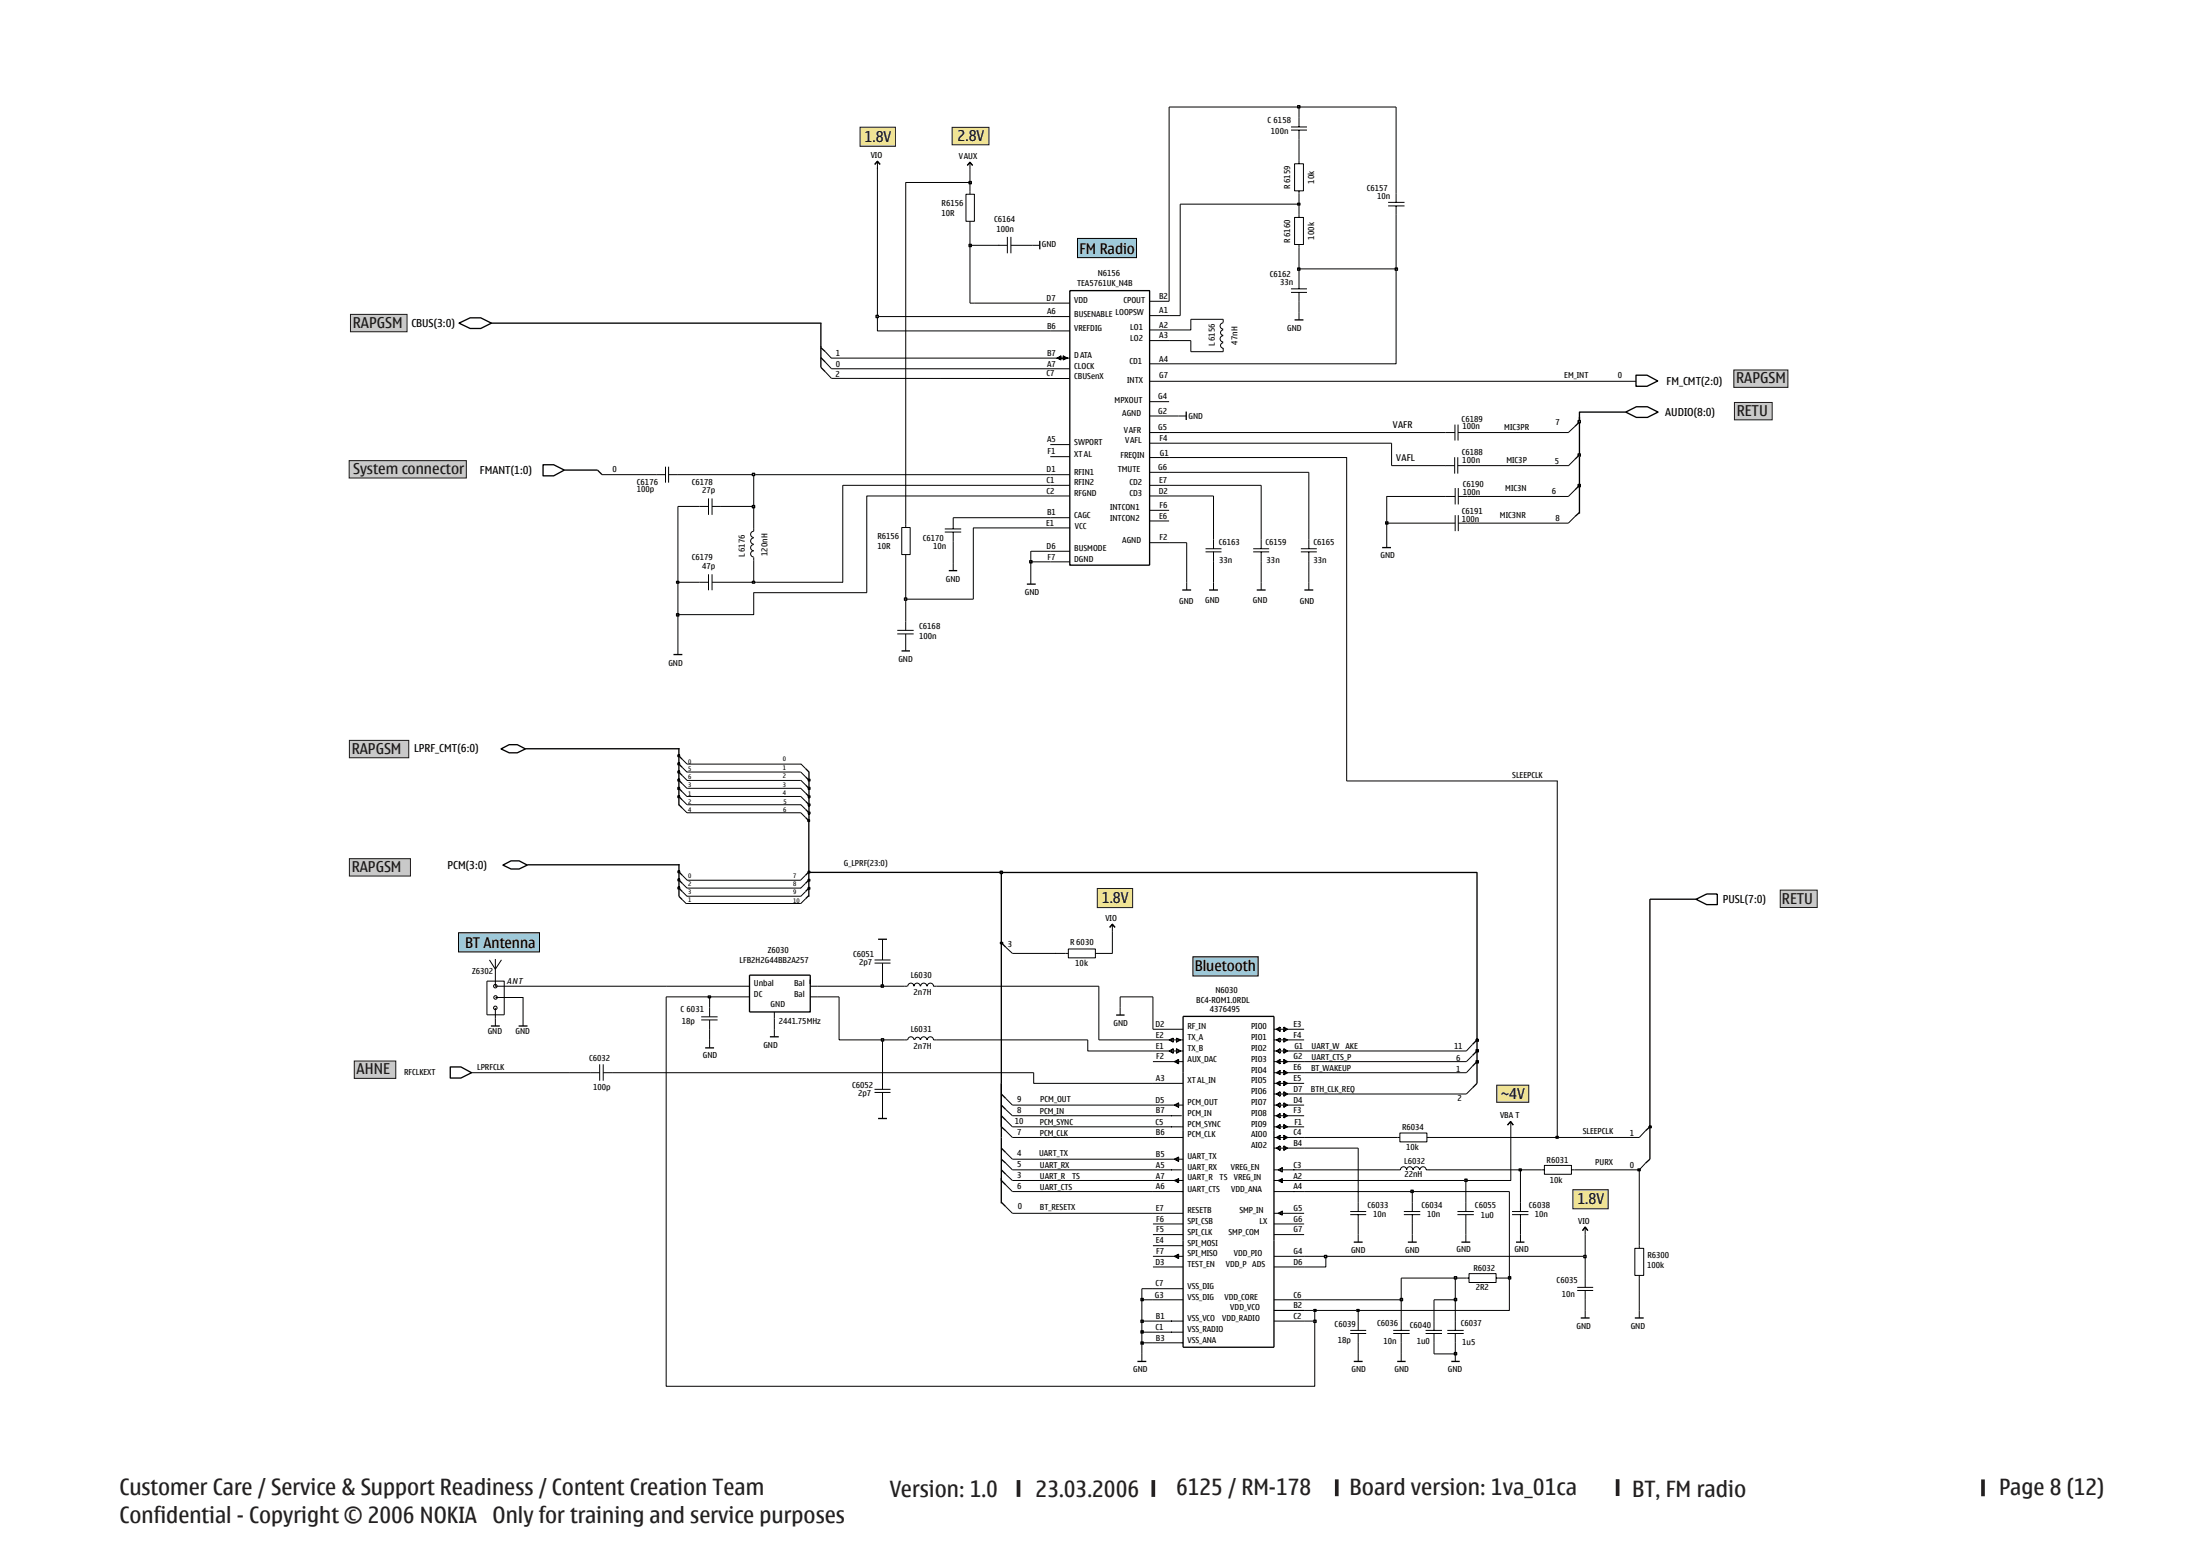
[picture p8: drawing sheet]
<svg xmlns="http://www.w3.org/2000/svg" width="420mm" height="297mm" viewBox="0 0 420 297" stroke-linecap="round" stroke-linejoin="round" font-family="sans-serif">
<path d="M194.5 282.5v3.3M220.3 282.5v3.3M255.3 282.4v3.2M308.9 282.4v3.2M378.7 282.4v3.2" fill="none" stroke="#231f20" stroke-width=".71" stroke-linecap="butt"/>
<g fill="none" stroke="#000" stroke-width=".19">
<path d="M168.5 179.3v3.9M211.9 177l.5-.6 .5 .6M212.4 176.4v1.5M127.2 190.3v74.3h123.9v-12.4M133.9 194.7h3.1M133.9 194.1h3.1M135.5 192.3v1.8M135.5 194.7v1.8M135.5 198.5v1.5M141.7 188.3h1.4M141.7 190.3h1.4M147.9 193.2v1.3"/>
<path d="M147.9 196.5v1.4M154.7 188.3h1.5M154.7 190.3h1.5M167 183.3h3.1M167 183.9h3.1M172.7 188.3h.6M172.7 198.5h.6M173.4 188.3a.59 .59 0 0 1 .6-.6 .59 .59 0 0 1 .6 .6 .59 .59 0 0 1 .5-.6 .59 .59 0 0 1 .6 .6M173.4 198.5a.59 .59 0 0 1 .6-.6 .59 .59 0 0 1 .6 .6M174.7 198.5a.51 .51 0 0 1 .5-.5 .51 .51 0 0 1 .5 .5M175.8 188.3a.59 .59 0 0 1 .6-.6 .59 .59 0 0 1 .6 .6M175.8 198.5a.59 .59 0 0 1 .6-.6 .59 .59 0 0 1 .6 .6"/>
<path d="M177.1 188.3a.59 .59 0 0 1 .6-.6 .59 .59 0 0 1 .6 .6h.6M177.1 198.5a.59 .59 0 0 1 .6-.6 .59 .59 0 0 1 .6 .6h.6M192.1 180.8l1.3 1.2M203.5 182h.5M204 181.2h5.2v1.7h-5.2zM209.2 182h3.2M213.9 192.3v1.5M220.2 198.5h5.7M220.2 196.5h5.7M224.1 198.2l-.4 .3 .4 .4M224.1 198.2l-.9 .3 .9 .4M224.1 198.2v.7"/>
<path d="M224.7 198.2l.4 .3-.4 .4M224.7 198.2l.8 .3-.8 .4zM243.3 198.5h5.8M243.3 196.5h5.8M244.5 196.1l-.4 .4 .4 .4M244.5 196.1l-.8 .4 .8 .4M244.5 196.1v.8M244.5 198.2v.7M244.5 198.2l-.4 .3 .4 .4M244.5 198.2l-.8 .3 .8 .4M245.2 196.1l.3 .4-.3 .4M245.2 198.2l.3 .3-.3 .4"/>
<path d="M245.2 198.2l.7 .3-.7 .4zM245.2 196.1l.7 .4-.7 .4M245.2 196.1v.8M281.2 199.4l-1.2 1.2M112.8 204.8h1.7M114.5 203.2v3.1M115.2 203.2v3.1M115.2 204.8h1.7M167 208h3.1M167 208.5h3.1M192.1 209.7l1.3 1.3M192.1 211.8l1.3 1.2"/>
<path d="M192.1 213.8l1.3 1.3M192.1 215.9l1.3 1.2M220.2 206.8h5.7M220.2 200.6h5.7M220.2 202.7h5.7M220.2 213h5.5M220.2 217.1h5.7M220.2 215.1h5.7M220.2 211h5.7M224.1 200.2v.9M224.1 200.2l-.4 .4 .4 .5M224.1 200.2l-.9 .4 .9 .5"/>
<path d="M224.7 200.2l.4 .4-.4 .5M224.7 200.2l.8 .4-.8 .5M224.7 200.2v.9M225.1 202.2l-.4 .5 .4 .4M225.1 202.2l-.8 .5 .8 .4M225.1 202.2v.9M225.1 210.5v.9M225.1 210.5l-.4 .5 .4 .4M225.1 210.5l-.8 .5 .8 .4M243.3 204.8h5.8M243.3 206.8h5.8M243.3 200.6h5.8"/>
<path d="M243.3 202.7h5.8M243.3 213h5.8M243.3 217.1h5.8M243.3 219.2h5.8M243.3 215.1h5.8M243.3 211h5.8M243.3 208.8h5.8M243.7 204.8l.8-.4v.7zM243.7 215.1l.8-.4v.7zM244.5 200.2v.9M244.5 202.2v.9M244.5 206.4v.8"/>
<path d="M244.5 208.4v.9M244.5 210.5v.9M244.5 212.6v.8M244.5 216.7v.9M244.5 218.8v.8M244.5 200.2l-.4 .4 .4 .5M244.5 200.2l-.8 .4 .8 .5M244.5 202.2l-.4 .5 .4 .4M244.5 202.2l-.8 .5 .8 .4M244.5 204.4l-.4 .4 .4 .3M244.5 206.4l-.4 .4 .4 .4M244.5 206.4l-.8 .4 .8 .4"/>
<path d="M244.5 208.4l-.4 .4 .4 .5M244.5 208.4l-.8 .4 .8 .5M244.5 210.5l-.4 .5 .4 .4M244.5 210.5l-.8 .5 .8 .4M244.5 212.6l-.4 .4 .4 .4M244.5 212.6l-.8 .4 .8 .4M244.5 214.7l-.4 .4 .4 .3M244.5 216.7l-.4 .4 .4 .5M244.5 216.7l-.8 .4 .8 .5M244.5 218.8l-.4 .4 .4 .4M244.5 218.8l-.8 .4 .8 .4M245.2 200.2l.3 .4-.3 .5"/>
<path d="M245.2 202.2l.3 .5-.3 .4M245.2 204.4l.3 .4-.3 .4M245.2 206.4l.3 .4-.3 .4M245.2 208.4l.3 .4-.3 .5M245.2 210.5l.3 .5-.3 .4M245.2 212.6l.3 .4-.3 .4M245.2 214.7l.3 .4-.3 .3M245.2 216.7l.3 .4-.3 .5M245.2 218.8l.3 .4-.3 .4M245.2 200.2v.9M245.2 202.2v.9M245.2 204.4v.8"/>
<path d="M245.2 206.4v.8M245.2 208.4v.9M245.2 210.5v.9M245.2 212.6v.8M245.2 214.7v.7M245.2 216.7v.9M245.2 218.8v.8M245.2 200.2l.7 .4-.7 .5M245.2 202.2l.7 .5-.7 .4M245.2 204.4l.7 .4-.7 .4M245.2 206.4l.7 .4-.7 .4M245.2 208.4l.7 .4-.7 .5"/>
<path d="M245.2 210.5l.7 .5-.7 .4M245.2 212.6l.7 .4-.7 .4M245.2 214.7l.7 .4-.7 .3M245.2 216.7l.7 .4-.7 .5M245.2 218.8l.7 .4-.7 .4M266.8 217.1h.5M267.3 216.3h5.2v1.7h-5.2zM272.5 217.1h.5M281.2 203.5l-1.2 1.3M281.2 201.5l-1.2 1.2M281.2 207.7l-1.2 1.1M287.9 214.8l.6-.7 .5 .7"/>
<path d="M314.3 215.9l-1.2 1.2M192.1 220l1.3 1.3M192.1 222.1l1.3 1.2M192.1 224.2l1.3 1.2M192.1 226.2l1.3 1.3M192.1 230.3l1.3 1.3M220.2 225.4h5.7M220.2 227.5h5.7M220.2 223.3h5.5M220.2 233.7h5.7M220.2 231.6h5.7M220.2 239.8h5.7"/>
<path d="M220.2 235.7h5.7M220.2 221.3h5.7M220.2 237.8h5.7M225.1 220.9v.8M225.1 225v.8M225.1 239.4v.9M225.1 220.9l-.4 .4 .4 .4M225.1 220.9l-.8 .4 .8 .4M225.1 225l-.4 .4 .4 .4M225.1 225l-.8 .4 .8 .4M225.1 239.4l-.4 .4 .4 .5M225.1 239.4l-.8 .4 .8 .5"/>
<path d="M243.3 225.4h5.9M243.3 227.5h5.8M243.3 223.3h5.8M243.3 233.7h5.8M243.3 231.6h5.8M243.3 239.8h5.8M243.3 235.7h5.8M244.1 231.6l.8-.4v.8zM244.9 222.9l-.4 .4 .4 .4M244.9 222.9l-.8 .4 .8 .4M244.9 222.9v.8M244.9 225v.8"/>
<path d="M244.9 225l-.4 .4 .4 .4M244.9 225l-.8 .4 .8 .4M244.9 231.2l-.4 .4 .4 .4M257.9 231.3h3M257.9 231.9h3M259.4 229.5v1.8M259.4 231.9v1.8M259.4 235.7v1.4M268.1 231.3h3.1M268.1 231.9h3.1M269.7 229.5v1.8M269.7 231.9v1.8"/>
<path d="M269.7 235.7v1.4M288.8 231.3h3.1M288.8 231.9h3.1M290.4 229.5v1.8M290.4 231.9v1.8M290.4 235.7v1.4M294.4 223.3h.6M295 222.5h5.1v1.7h-5.1zM300.1 223.3h.6M302.7 234.2v1.5M302.7 234.2l-.5 .7M302.7 234.2l.5 .7"/>
<path d="M312.2 238.3h1.7v5.2h-1.7zM313.1 237.8v.5M314.3 222.1l-1.2 1.2M218.1 256.3v3.6M220.2 252.2h5.7M220.2 248.1h5.7M220.2 256.3h5.7M220.2 254.3h5.7M220.2 246h5.7M220.2 241.9h5.7M243.3 252.2h5.8M243.3 248.1h5.8"/>
<path d="M243.3 241.9h5.8M243.3 250.2h5.8M257.9 254h3M257.9 254.6h3M259.4 252.2v1.8M259.4 254.6v5.3M266.1 254h3.1M266.1 254.6h3.1M267.6 252.2v1.8M267.6 254.6v5.3M272.3 254h3.1M272.3 254.6h3.1"/>
<path d="M273.9 254.6v3.9h4v1.4M273.9 252.2v1.8M276.4 254h3.1M276.4 254.6h3.1M277.9 252.2v1.8M277.9 254.6v1.7M280 244h.6M280.6 243.1h5.1v1.7h-5.1zM285.7 244h.5M301.2 246.4h3.1M301.2 245.8h3.1M302.7 244v1.8"/>
<path d="M302.7 246.4v1.7M302.7 250.2v1.4M313.1 243.5v.5M313.1 250.2v1.4"/>
</g>
<g fill="none" stroke="#000" stroke-width=".25">
<path d="M167.7 179.3h1.7M191.2 180l.9 .8M211.9 177l.5-.6 .5 .6M323.9 171.7l2-1h2.1v2h-2.1zM143.1 186.2h11.6v7h-11.6zM147 197.9h1.7M154.7 187v.8M213.2 193.8h1.6M225.9 194h17.4v63.2h-17.4zM282.1 198.5l-.9 .9M86 203.7h2l2.1 1.1-2.1 1h-2zM134.7 200h1.7"/>
<path d="M167.7 213.5h1.7M191.2 217.1v8.3l.9 .8M191.2 206.8v8.3l.9 .8M191.2 219.2l.9 .8M191.2 213l.9 .8M191.2 211l.9 .8M191.2 208.8l.9 .9M282.1 202.7l-.9 .8M282.1 200.6l-.9 .9M282.1 206.8l-.9 .9M287.9 214.8l.6-.7 .5 .7M315.1 215.1l-.8 .8"/>
<path d="M191.2 224.9v4.8M191.2 221.3l.9 .8M191.2 223.3l.9 .9M191.2 229.5l.9 .8M258.5 237.1h1.7M268.9 237.1h1.7M289.5 237.1h1.6M302.2 234.9l.5-.7 .5 .7M315.1 221.3l-.8 .8M217.2 259.9h1.7M258.5 259.9h1.7M266.8 259.9h1.6"/>
<path d="M277.2 259.9h1.6M301.9 251.6h1.7M312.2 251.6h1.7"/>
</g>
<path d="M277.8 258.2h.4v.4h-.4z" fill="#c2c2c2"/>
<path d="M277.8 258.2h.4v.4h-.4z" fill="none" stroke="#000" stroke-width=".25"/>
<path d="M277.9 256.3v2.2" fill="none" stroke="#000" stroke-width=".19"/>
<path d="M217.9 256.2h.4v.4h-.4z" fill="#c2c2c2"/>
<path d="M217.9 256.2h.4v.4h-.4z" fill="none" stroke="#000" stroke-width=".25"/>
<path d="M218.1 254.3v2h2.1" fill="none" stroke="#000" stroke-width=".19"/>
<path d="M217.9 254.1h.4v.4h-.4z" fill="#c2c2c2"/>
<path d="M217.9 254.1h.4v.4h-.4z" fill="none" stroke="#000" stroke-width=".25"/>
<path d="M218.1 252.2v2.1h2.1" fill="none" stroke="#000" stroke-width=".19"/>
<path d="M217.9 252h.4v.4h-.4z" fill="#c2c2c2"/>
<path d="M217.9 252h.4v.4h-.4z" fill="none" stroke="#000" stroke-width=".25"/>
<path d="M218.1 248.1v4.1h2.1M249.1 252.2h2" fill="none" stroke="#000" stroke-width=".19"/>
<path d="M250.9 252h.4v.4h-.4z" fill="#c2c2c2"/>
<path d="M250.9 252h.4v.4h-.4z" fill="none" stroke="#000" stroke-width=".25"/>
<path d="M249.1 250.2h2v2M259.4 250.2v2M267.6 248.1v4.1M273.9 248.1v4.1M277.9 248.1v4.1" fill="none" stroke="#000" stroke-width=".19"/>
<path d="M250.9 250h.4v.3h-.4z" fill="#c2c2c2"/>
<path d="M250.9 250h.4v.3h-.4z" fill="none" stroke="#000" stroke-width=".25"/>
<path d="M251.1 250.2h8.3" fill="none" stroke="#000" stroke-width=".19"/>
<path d="M259.1 250h.5v.3h-.5z" fill="#c2c2c2"/>
<path d="M259.1 250h.5v.3h-.5z" fill="none" stroke="#000" stroke-width=".25"/>
<path d="M288.3 244v6.2h-28.9M302.7 248.1v2.1M313.1 244v6.2" fill="none" stroke="#000" stroke-width=".19"/>
<path d="M217.9 247.9h.4v.4h-.4z" fill="#c2c2c2"/>
<path d="M217.9 247.9h.4v.4h-.4z" fill="none" stroke="#000" stroke-width=".25"/>
<path d="M218.1 246v2.1h2.1M249.1 248.1h18.5" fill="none" stroke="#000" stroke-width=".19"/>
<path d="M267.4 247.9h.5v.4h-.5z" fill="#c2c2c2"/>
<path d="M267.4 247.9h.5v.4h-.5z" fill="none" stroke="#000" stroke-width=".25"/>
<path d="M267.6 244v4.1M273.9 248.1h4" fill="none" stroke="#000" stroke-width=".19"/>
<path d="M277.8 247.9h.4v.4h-.4z" fill="#c2c2c2"/>
<path d="M277.8 247.9h.4v.4h-.4z" fill="none" stroke="#000" stroke-width=".25"/>
<path d="M218.1 246h2.1M267.6 244h10.3v4.1" fill="none" stroke="#000" stroke-width=".19"/>
<path d="M277.8 243.7h.4v.5h-.4z" fill="#c2c2c2"/>
<path d="M277.8 243.7h.4v.5h-.4z" fill="none" stroke="#000" stroke-width=".25"/>
<path d="M277.9 244h2.1M286.2 244h2.1" fill="none" stroke="#000" stroke-width=".19"/>
<path d="M288.1 243.7h.4v.5h-.4z" fill="#c2c2c2"/>
<path d="M288.1 243.7h.4v.5h-.4z" fill="none" stroke="#000" stroke-width=".25"/>
<path d="M249.1 239.8h4.1v2.1h-4.1M288.3 227.5v16.5M302.7 239.8v4.2" fill="none" stroke="#000" stroke-width=".19"/>
<path d="M253 239.7h.4v.4h-.4z" fill="#c2c2c2"/>
<path d="M253 239.7h.4v.4h-.4z" fill="none" stroke="#000" stroke-width=".25"/>
<path d="M253.2 239.8h49.5" fill="none" stroke="#000" stroke-width=".19"/>
<path d="M302.5 239.7h.4v.4h-.4z" fill="#c2c2c2"/>
<path d="M302.5 239.7h.4v.4h-.4z" fill="none" stroke="#000" stroke-width=".25"/>
<path d="M259.4 219.2v10.3M193.4 231.6h26.8M193.4 227.5h26.8M249.1 227.5h20.6v2M259.4 233.7v2M269.7 233.7v2M290.4 223.3v6.2M290.4 233.7v2M302.7 235.7v4.1M313.1 223.3v14.5" fill="none" stroke="#000" stroke-width=".19"/>
<path d="M269.5 227.2h.4v.4h-.4z" fill="#c2c2c2"/>
<path d="M269.5 227.2h.4v.4h-.4z" fill="none" stroke="#000" stroke-width=".25"/>
<path d="M288.5 214.2v11.2h-39.4M193.4 223.3h26.8M193.4 225.4h26.8M249.1 223.3h17.7M269.7 227.5h18.6" fill="none" stroke="#000" stroke-width=".19"/>
<path d="M290.1 223.2h.4v.3h-.4z" fill="#c2c2c2"/>
<path d="M290.1 223.2h.4v.3h-.4z" fill="none" stroke="#000" stroke-width=".25"/>
<path d="M272.9 223.3h21.5M300.7 223.3h12.4" fill="none" stroke="#000" stroke-width=".19"/>
<path d="M312.8 223.2h.4v.3h-.4z" fill="#c2c2c2"/>
<path d="M191.2 206.8v10.3M315.1 215.1v6.2M312.8 223.2h.4v.3h-.4z" fill="none" stroke="#000" stroke-width=".25"/>
<path d="M193.4 215.1h26.8M193.4 217.1h26.8M249.1 219.2h10.3M249.1 217.1h17.7M272.9 217.1h40.2M193.4 221.3h26.8" fill="none" stroke="#000" stroke-width=".19"/>
<path d="M314.9 214.9h.5v.4h-.5z" fill="#c2c2c2"/>
<path d="M191.2 180v26.8M315.1 171.6v43.6M282.1 202.7v4.1M314.9 215h.5v.3h-.5z" fill="none" stroke="#000" stroke-width=".25"/>
<path d="M90.1 204.8h22.7M116.9 204.8h80.5v2h22.8M193.4 213h26.8M193.4 211h26.8M249.1 208.8h30.9M249.1 204.8h30.9M249.1 202.7h30.9" fill="none" stroke="#000" stroke-width=".19"/>
<path d="M281.9 202.5h.4v.4h-.4z" fill="#c2c2c2"/>
<path d="M281.9 202.5h.4v.4h-.4zM282.1 200.6v2.1" fill="none" stroke="#000" stroke-width=".25"/>
<path d="M207.7 198.5v2.1h12.5M249.1 200.6h30.9" fill="none" stroke="#000" stroke-width=".19"/>
<path d="M281.9 200.4h.4v.4h-.4z" fill="#c2c2c2"/>
<path d="M282.1 198.5v2.1M281.9 200.4h.4v.4h-.4z" fill="none" stroke="#000" stroke-width=".25"/>
<path d="M135.5 196.5v2M160.2 190.3v8.2h8.3" fill="none" stroke="#000" stroke-width=".19"/>
<path d="M168.3 198.3h.5v.4h-.5z" fill="#c2c2c2"/>
<path d="M168.3 198.3h.5v.4h-.5z" fill="none" stroke="#000" stroke-width=".25"/>
<path d="M168.5 198.5h4.2M178.9 198.5h28.8M209.9 188.3v10.2h10.3" fill="none" stroke="#000" stroke-width=".19"/>
<path d="M281.9 198.3h.4v.5h-.4z" fill="#c2c2c2"/>
<path d="M282.1 166.5v32.1M281.9 198.4h.4v.4h-.4z" fill="none" stroke="#000" stroke-width=".25"/>
<path d="M127.2 190.3h8.3v2M147.9 194.5v2M213.9 190.3v2M220.2 190.3v6.2" fill="none" stroke="#000" stroke-width=".19"/>
<path d="M135.3 190.1h.4v.4h-.4z" fill="#c2c2c2"/>
<path d="M135.3 190.1h.4v.4h-.4z" fill="none" stroke="#000" stroke-width=".25"/>
<path d="M94.6 188.3h47.1M135.5 190.3h6.2M156.2 190.3h4M168.5 183.9v4.4h-12.3M168.5 198.8v9.2M213.9 190.3h6.3M168.5 208.5v5.1" fill="none" stroke="#000" stroke-width=".19"/>
<path d="M168.3 188h.4v.4h-.4z" fill="#c2c2c2"/>
<path d="M168.3 188h.4v.4h-.4z" fill="none" stroke="#000" stroke-width=".25"/>
<path d="M168.5 188.3h4.2M178.9 188.3h31M193.4 182h10.1" fill="none" stroke="#000" stroke-width=".19"/>
<path d="M191.1 179.8h.4v.3h-.4z" fill="#c2c2c2"/>
<path d="M154.5 166.5h36.5M191.1 179.9h.4v.2h-.4zM191.2 166.2v13.8" fill="none" stroke="#000" stroke-width=".25"/>
<path d="M212.4 177.9v4.1" fill="none" stroke="#000" stroke-width=".19"/>
<path d="M191 166.3h.4v.4h-.4z" fill="#c2c2c2"/>
<path d="M191 166.3h.4v.4h-.4zM191.2 166.6h90.9M315.1 171.7h8.8M279.1 237.1h1.7" fill="none" stroke="#000" stroke-width=".25"/>
<path d="M266.8 223.3h.7a.59 .59 0 0 1 .6-.6 .59 .59 0 0 1 .5 .6 .59 .59 0 0 1 .6-.6 .59 .59 0 0 1 .6 .6M269.9 223.3a.59 .59 0 0 1 .6-.6 .59 .59 0 0 1 .6 .6M271.2 223.3a.59 .59 0 0 1 .6-.6 .59 .59 0 0 1 .6 .6h.6M278.3 231.9h3.2M278.3 231.3h3.2M280 225.3v6M280 231.9v5.2M243.3 250.2h5.8" fill="none" stroke="#000" stroke-width=".19"/>
<path d="M279.8 225.1h.4v.4h-.4z" fill="#c2c2c2"/>
<g fill="none" stroke="#000" stroke-width=".25">
<path d="M204.3 55.5h15.3v52.4h-15.3zM226.5 78.6v1.6M247.2 61.1h1.7M312.4 71.6h2.2l2 1.1-2 1h-2.2zM181.2 108.9h1.6M196.1 111.5h1.7M225.8 112.6h1.7M230.9 112.6h1.7M240 112.6h1.7M249.1 112.6h1.7M172.2 124.3h1.6M93.8 195.9h1.6"/>
<path d="M99 195.9h1.7M279.8 225.1h.4v.4h-.4z"/>
</g>
<g fill="none" stroke="#000" stroke-width=".19">
<path d="M167.6 32v31.2h36.7M223.3 20.4v37.1h-3.7M225.4 39v21.3h-5.8M246.6 24.2h3M246.6 24.8h3M247.2 31.3h1.7v5.1h-1.7zM248.1 22.5v1.7M248.1 24.8v1.8M248.1 30.7v.6M248.1 36.4v.5M265.1 38.6h3.1M265.1 39.3h3.1"/>
<path d="M266.6 36.9v1.7M266.6 39.3v1.7M186.1 57.9h18.2M246.6 55.1h3M246.6 55.8h3M247.2 41.5h1.7v5.2h-1.7zM248.1 41v.5M248.1 46.7v.6M248.1 51.3v3.8M248.1 55.8v5.3M266.6 51.3v18.2h-47M158.7 68.4h45.6"/>
<path d="M158.8 70.4h45.5M158.8 72.2l45.5 .1M167.6 60.4h36.7M202.6 67.9v.8l-.7-.3 .7-.5-.3 .5 .3 .3M203 67.9l.5 .5-.5 .3 .9-.3-.9-.5v.8M219.6 65h7.8v2.1h6.2v-.6a.51 .51 0 0 1-.5-.5 .51 .51 0 0 1 .5-.6M219.6 79.4h6.9M219.6 76.7h3.7M219.6 72.8h92.8M233.6 61.6a.59 .59 0 0 0-.6 .6 .59 .59 0 0 0 .6 .6M233.6 63a.51 .51 0 0 0-.5 .5 .51 .51 0 0 0 .5 .5M233.6 64.1a.59 .59 0 0 0-.6 .6 .59 .59 0 0 0 .6 .6"/>
<path d="M233.6 61.5v-.5h-6.2v2h-7.8M161 92.6v18.6M161 92.6h43.3M200.6 87.2h3.7M200.6 84.9h3.7M204.3 90.6h-60.1M204.3 94.7h-38.8v18.4M204.3 98.8h-22.3v2.2M219.6 99.5h3.7M219.6 84.6h46.2v4.3h10.3M219.6 82.6h56.5M219.6 90.2h30.4v14.6"/>
<path d="M219.6 97.4h3.7M219.6 94.7h12.2v10.1M219.6 92.6h21.3v12.2M219.6 87.3h37.6M264.8 94.7v9.8M143.9 113.1h21.7M180.4 101h3.2M180.4 101.6h3.2M182 101.6v7.3M185.8 100.8h18.6M185.9 100.8v13.6h-13M196.8 107.3h7.5"/>
<path d="M196.9 105.2h7.4M219.6 103.6h7v9M230.2 104.8h3.1M230.2 105.3h3.1M231.8 105.3v7.3M239.3 104.8h3.1M239.3 105.3h3.1M240.9 105.3v7.3M248.4 104.8h3.1M248.4 105.3h3.1M250 105.3v7.3M93 187.3h3.3v6.4h-3.3z"/>
<path d="M94.6 183.1v5.2M94.6 192.4v3.5M94.6 190.4h5.3M95.8 183.2l-1.2 1.8-1.1-1.8M99.9 190.4v5.5"/>
<circle cx="94.6" cy="192.4" r=".34"/>
<circle cx="94.6" cy="188.3" r=".34"/>
</g>
<path d="M247.8 51.2h.5v.4h-.5z" fill="#c2c2c2"/>
<path d="M247.8 51.2h.5v.4h-.5z" fill="none" stroke="#000" stroke-width=".25"/>
<path d="M248.1 47.3v4h18.5" fill="none" stroke="#000" stroke-width=".19"/>
<path d="M266.5 51.2h.4v.4h-.4z" fill="#c2c2c2"/>
<path d="M266.5 51.2h.4v.4h-.4z" fill="none" stroke="#000" stroke-width=".25"/>
<path d="M225.4 39h22.7v2M266.6 41v10.3" fill="none" stroke="#000" stroke-width=".19"/>
<path d="M247.8 38.8h.5v.3h-.5z" fill="#c2c2c2"/>
<path d="M247.8 38.8h.5v.3h-.5z" fill="none" stroke="#000" stroke-width=".25"/>
<path d="M223.3 20.4h24.8v2.1M248.1 26.6v4.1M248.1 36.9v2.1M266.6 20.4v16.5" fill="none" stroke="#000" stroke-width=".19"/>
<path d="M247.8 20.2h.5v.4h-.5z" fill="#c2c2c2"/>
<path d="M167.1 31.4l.5-.6 .5 .6M184.7 31.6l.5-.6 .6 .6M247.8 20.2h.5v.4h-.5zM87.7 61.7l2.1-1h2l2 1-2 1h-2zM93.7 61.7h63.2M156.7 66.3l.9 .8M156.8 68.3l.8 .8M156.8 61.7v8.4l.8 .9" fill="none" stroke="#000" stroke-width=".25"/>
<g fill="none" stroke="#000" stroke-width=".19">
<path d="M167.1 31.4l.5-.6 .5 .6M167.6 30.8v1.4M173 34.8v65.4M184.5 37.1h1.6v5.1h-1.6zM184.7 31.6l.5-.6 .6 .6M185.2 31v1.4M185.2 36.6v.5M248.1 20.4h18.5M185.2 42.2v.6M185.2 46.9v11h.9M157.6 67.1l1.2 1.3M157.6 69.1l1.2 1.3"/>
<path d="M157.6 71l1.2 1.2"/>
</g>
<g fill="#c2c2c2">
<path d="M185.1 46.6h.4v.5h-.4z"/>
<path d="M167.3 60.2h.4v.4h-.4z"/>
</g>
<path d="M185.1 46.6h.4v.5h-.4z" fill="none" stroke="#000" stroke-width=".25"/>
<path d="M185.1 34.7h.4v.4h-.4z" fill="#c2c2c2"/>
<path d="M185.1 34.7h.4v.4h-.4zM198.6 46v1.6M167.3 60.2h.4v.4h-.4zM103.7 88.7h2l2.1 1-2.1 1.1h-2zM114.1 89.7l.9 .9M128.6 125h1.7" fill="none" stroke="#000" stroke-width=".25"/>
<g fill="none" stroke="#000" stroke-width=".19">
<path d="M173 34.8h12.3M185.2 32.4v4.2M185.2 42.8v4.1M185.3 46.8h7.1M192.4 45.2v3.2M193.1 45.2v3.2M193.1 46.8h5.5M125.3 90.6h1.8M127.1 89.1v3M127.7 89.1v3M127.7 90.6h1.8M133.6 96.7h1.7"/>
<path d="M135.3 95.2v3.1M136 95.2v3.1M136 96.7h1.7M129.5 117.3v7.7M133.6 111.2h1.7M135.3 109.6v3.1M136 109.6v3.1M136 111.2h8.5M143.9 100.8v.6a.59 .59 0 0 0-.5 .6 .59 .59 0 0 0 .5 .6M143.9 102.7a.59 .59 0 0 0-.5 .6 .59 .59 0 0 0 .5 .6M143.9 104a.59 .59 0 0 0-.5 .5 .59 .59 0 0 0 .5 .6 .59 .59 0 0 0-.5 .6 .59 .59 0 0 0 .5 .6M143.9 106.4v.6"/>
<path d="M173 118.6v1.7M196.9 105.2v6.3M171.4 120.3h3.1M171.4 121h3.1M173 121v3.3"/>
</g>
<path d="M129.2 117.2h.4v.4h-.4z" fill="#c2c2c2"/>
<path d="M129.2 117.2h.4v.4h-.4z" fill="none" stroke="#000" stroke-width=".25"/>
<path d="M129.5 111.2v6.1h14.4v-4.2" fill="none" stroke="#000" stroke-width=".19"/>
<path d="M129.2 111h.4v.3h-.4z" fill="#c2c2c2"/>
<path d="M129.2 111h.4v.3h-.4z" fill="none" stroke="#000" stroke-width=".25"/>
<g fill="none" stroke="#000" stroke-width=".19">
<path d="M129.5 96.7v14.5h4.1M144.5 111.2h16.5M131.2 149h21.7M131.2 147.4h21.7M131.2 155.2h21.8M131.2 152h21.8M131.2 145.9h21.8M131.2 153.6h21.8M131.2 150.5h21.8M131 172.5h21.9M131.2 168h21.7M131.2 171.1h21.8"/>
<path d="M131.2 169.5h21.8"/>
</g>
<path d="M143.7 111h.4v.3h-.4z" fill="#c2c2c2"/>
<path d="M143.7 111h.4v.3h-.4z" fill="none" stroke="#000" stroke-width=".25"/>
<path d="M129.5 96.7h4.1M137.7 96.7h6.2v4.1M143.9 107v4.2" fill="none" stroke="#000" stroke-width=".19"/>
<path d="M143.7 96.5h.4v.4h-.4z" fill="#c2c2c2"/>
<path d="M143.7 96.5h.4v.4h-.4z" fill="none" stroke="#000" stroke-width=".25"/>
<path d="M114.9 90.6h10.4M129.5 90.6h14.4M143.9 90.4v6.3" fill="none" stroke="#000" stroke-width=".19"/>
<path d="M143.7 90.4h.4v.4h-.4z" fill="#c2c2c2"/>
<path d="M310.5 78.7l2-1h2.1l2.1 1-2.1 1h-2.1zM107.8 89.7h6.3M143.7 90.4h.4v.4h-.4zM301.6 97.8l-.8 .8M301.6 86.8l-.8 .9M301.6 80.5l-.8 .9M301.6 92.7l-.8 .8M264 104.5h1.7" fill="none" stroke="#000" stroke-width=".25"/>
<g fill="none" stroke="#000" stroke-width=".19">
<path d="M264.8 99.9h13.1M264.8 94.8h13.1M276 88.9h1.8M276.1 82.6h1.8M277.8 87.3v3.1M277.9 81.1v3M277.9 93.2v3.1M277.9 98.3v3.1M278.4 87.3v3.1M278.4 88.9h21.2M278.5 81.1v3M278.5 82.6h21.1"/>
<path d="M278.5 93.2v3.1M278.5 98.3v3.1M278.5 94.8h21M300.8 98.6l-1.3 1.3h-21M300.8 87.7l-1.3 1.2M300.8 81.4l-1.3 1.2M300.8 93.5l-1.3 1.3"/>
</g>
<path d="M301.4 92.5h.4v.4h-.4z" fill="#c2c2c2"/>
<path d="M301.6 79.6v18.4M301.4 92.5h.4v.4h-.4z" fill="none" stroke="#000" stroke-width=".25"/>
<path d="M301.4 80.3h.4v.4h-.4z" fill="#c2c2c2"/>
<path d="M301.4 80.3h.4v.4h-.4z" fill="none" stroke="#000" stroke-width=".25"/>
<path d="M301.4 86.6h.4v.5h-.4z" fill="#c2c2c2"/>
<path d="M310.5 78.7h-8.9v1.6M301.4 86.6h.4v.5h-.4z" fill="none" stroke="#000" stroke-width=".25"/>
<path d="M227.8 182.7h12.5v3.6h-12.5z" fill-rule="evenodd" fill="#9ec9d9"/>
<path d="M227.8 182.7h12.5v3.6h-12.5z" fill="none" stroke="#000" stroke-width=".19"/>
<path d="M87.6 178.1h15.4v3.6h-15.4z" fill-rule="evenodd" fill="#9ec9d9"/>
<path d="M87.6 178.1h15.4v3.6h-15.4z" fill="none" stroke="#000" stroke-width=".19"/>
<path d="M205.8 45.5h11.3v3.7h-11.3z" fill-rule="evenodd" fill="#9ec9d9"/>
<path d="M205.8 45.5h11.3v3.7h-11.3z" fill="none" stroke="#000" stroke-width=".19"/>
<path d="M66.9 60h10.8v3.3h-10.8z" fill-rule="evenodd" fill="#c9c9c9"/>
<path d="M66.9 60h10.8v3.3h-10.8z" fill="none" stroke="#1f1a17" stroke-width=".19"/>
<path d="M66.7 87.9h22.4v3.4h-22.4z" fill-rule="evenodd" fill="#c9c9c9"/>
<path d="M66.7 87.9h22.4v3.4h-22.4z" fill="none" stroke="#1f1a17" stroke-width=".19"/>
<path d="M66.7 163.9h11.7v3.3h-11.7z" fill-rule="evenodd" fill="#c9c9c9"/>
<path d="M66.7 163.9h11.7v3.3h-11.7z" fill="none" stroke="#1f1a17" stroke-width=".19"/>
<path d="M66.7 141.3h11.4v3.4h-11.4z" fill-rule="evenodd" fill="#c9c9c9"/>
<path d="M66.7 141.3h11.4v3.4h-11.4z" fill="none" stroke="#1f1a17" stroke-width=".19"/>
<path d="M67.7 202.5h7.9v3.4h-7.9z" fill-rule="evenodd" fill="#c9c9c9"/>
<path d="M67.7 202.5h7.9v3.4h-7.9z" fill="none" stroke="#1f1a17" stroke-width=".19"/>
<path d="M331.2 76.8h7.3v3.3h-7.3z" fill-rule="evenodd" fill="#c9c9c9"/>
<path d="M331.2 76.8h7.3v3.3h-7.3z" fill="none" stroke="#1f1a17" stroke-width=".19"/>
<path d="M340 169.9h7.1v3.3h-7.1z" fill-rule="evenodd" fill="#c9c9c9"/>
<path d="M340 169.9h7.1v3.3h-7.1z" fill="none" stroke="#1f1a17" stroke-width=".19"/>
<path d="M331.1 70.6h10.4v3.3h-10.4z" fill-rule="evenodd" fill="#c9c9c9"/>
<path d="M331.1 70.6h10.4v3.3h-10.4z" fill="none" stroke="#1f1a17" stroke-width=".19"/>
<g fill="none" stroke="#000" stroke-width=".25">
<path d="M95.7 143l1.5-.8h1.6l1.5 .8-1.5 .7h-1.6zM129.7 153.6l.6 .6M129.7 144.3l.6 .6M129.7 145.9l.6 .6M129.7 147.4l.6 .6M129.7 149l.6 .6M129.7 150.5l.6 .6M129.7 152.1l.6 .6M153.9 146.7l.6 .7M153.9 156.1l.6 .6M153.9 154.5l.6 .7M153.9 153l.6 .6"/>
<path d="M153.9 151.4l.6 .7M153.9 149.9l.6 .6M153.9 148.3l.6 .7M96 165.1l1.6-.8h1.5l1.6 .8-1.6 .8h-1.5zM129.7 166.5l.6 .6M129.7 168l.6 .6M129.7 169.6l.6 .6M129.7 171.1l.6 .6M154.5 166.4l-.7 .7M154.5 168l-.7 .6M154.5 169.6l-.7 .6M154.5 170.9l-.6 .7"/>
</g>
<g fill="none" stroke="#000" stroke-width=".19">
<path d="M130.3 154.2l.9 1M130.3 144.9l.9 1M130.3 146.5l.9 .9M130.3 148l.9 1M130.3 149.6l.9 .9M130.3 151.1l.9 1M130.3 152.7l.9 .9M152.9 145.8l1 .9M152.9 155.2l1 .9M152.9 153.6l1 .9M152.9 152.1l1 .9M152.9 150.5l1 .9"/>
<path d="M152.9 149l1 .9M152.9 147.4l1 .9M130.3 167.1l.9 .9M130.3 168.6l.9 1M130.3 170.2l.9 .9M130.3 171.7l.8 .8M153.8 167.1l-.9 .9M153.8 168.6l-.9 1M153.9 171.6l-1 .9M153.9 170.2l-1 .9"/>
</g>
<path d="M154.3 169.4h.4v.3h-.4z" fill="#c2c2c2"/>
<path d="M154.3 169.4h.4v.3h-.4zM154.5 168v3.2" fill="none" stroke="#000" stroke-width=".25"/>
<path d="M154.3 167.9h.4v.3h-.4z" fill="#c2c2c2"/>
<path d="M154.5 156.8v11.2M154.3 167.9h.4v.3h-.4z" fill="none" stroke="#000" stroke-width=".25"/>
<path d="M154.3 166.3h.4v.3h-.4z" fill="#c2c2c2"/>
<path d="M129.7 152.1v1.6M154.5 147.3v1.7M154.3 166.3h.4v.3h-.4z" fill="none" stroke="#000" stroke-width=".25"/>
<g fill="#c2c2c2">
<path d="M129.5 151.9h.3v.4h-.3z"/>
<path d="M154.4 148.8h.3v.3h-.3z"/>
<path d="M154.3 156.5h.3v.3h-.3z"/>
<path d="M154.3 156.6h.4v.3h-.4z"/>
</g>
<path d="M129.5 151.9h.3v.4h-.3zM129.7 150.5v1.6M154.3 156.5h.3v.3h-.3zM154.4 148.8h.3v.3h-.3zM154.5 149v1.5" fill="none" stroke="#000" stroke-width=".25"/>
<g fill="#c2c2c2">
<path d="M129.5 150.3h.3v.4h-.3z"/>
<path d="M154.4 150.3h.3v.4h-.3z"/>
</g>
<path d="M129.5 150.3h.3v.4h-.3zM129.7 149v1.5M154.4 150.3h.3v.4h-.3zM154.5 150.5v1.6" fill="none" stroke="#000" stroke-width=".25"/>
<g fill="#c2c2c2">
<path d="M129.5 148.8h.3v.3h-.3z"/>
<path d="M154.4 151.9h.3v.3h-.3z"/>
</g>
<path d="M129.5 148.8h.3v.3h-.3zM129.7 147.4v1.6M154.4 151.9h.3v.3h-.3zM154.5 152.1v1.5M129.7 169.6v1.5" fill="none" stroke="#000" stroke-width=".25"/>
<g fill="#c2c2c2">
<path d="M129.5 169.4h.3v.3h-.3z"/>
<path d="M129.5 147.2h.3v.3h-.3z"/>
<path d="M154.4 153.5h.3v.3h-.3z"/>
</g>
<path d="M129.5 147.2h.3v.3h-.3zM129.7 145.9v1.5M154.4 153.5h.3v.3h-.3zM154.5 153.6v1.6M129.5 169.4h.3v.3h-.3zM129.7 168v1.6" fill="none" stroke="#000" stroke-width=".25"/>
<g fill="#c2c2c2">
<path d="M129.5 167.8h.3v.3h-.3z"/>
<path d="M129.5 145.7h.3v.3h-.3z"/>
<path d="M154.4 155h.3v.3h-.3z"/>
</g>
<path d="M129.5 145.7h.3v.3h-.3zM129.7 144.3v1.6M154.4 155h.3v.3h-.3zM154.5 155.2v1.5M129.5 167.8h.3v.3h-.3zM129.7 166.5v1.5" fill="none" stroke="#000" stroke-width=".25"/>
<g fill="#c2c2c2">
<path d="M129.5 166.3h.3v.3h-.3z"/>
<path d="M129.5 144.1h.3v.3h-.3z"/>
</g>
<path d="M100.3 142.9h29.5M129.5 144.1h.3v.3h-.3zM129.7 142.8v1.5M100.7 165.1h29.1M129.5 166.3h.3v.3h-.3zM129.7 164.9v1.6" fill="none" stroke="#000" stroke-width=".25"/>
<path d="M300.4 227.1h6.7v3.7h-6.7z" fill-rule="evenodd" fill="#f0e394"/>
<path d="M300.4 227.1h6.7v3.7h-6.7z" fill="none" stroke="#1f1a17" stroke-width=".19"/>
<path d="M285.8 207.2h6.2v3.2h-6.2z" fill-rule="evenodd" fill="#f0e394"/>
<path d="M285.8 207.2h6.2v3.2h-6.2z" fill="none" stroke="#1f1a17" stroke-width=".19"/>
<path d="M209.6 169.6h6.7v3.7h-6.7z" fill-rule="evenodd" fill="#f0e394"/>
<path d="M209.6 169.6h6.7v3.7h-6.7z" fill="none" stroke="#1f1a17" stroke-width=".19"/>
<path d="M181.8 24.3h7.1v3.3h-7.1z" fill-rule="evenodd" fill="#f0e394"/>
<path d="M181.8 24.3h7.1v3.3h-7.1z" fill="none" stroke="#1f1a17" stroke-width=".19"/>
<path d="M164.3 24.3h6.7v3.6h-6.7z" fill-rule="evenodd" fill="#f0e394"/>
<path d="M164.3 24.3h6.7v3.6h-6.7z" fill="none" stroke="#1f1a17" stroke-width=".19"/>
<g fill="none" stroke="#000" stroke-width=".19">
<path d="M172.2 100.7h1.6v5.2h-1.6zM173 100.2v.5M173 105.9v12.7"/>
<circle cx="94.6" cy="190.4" r=".34"/>
</g>
<path d="M172.7 114.2h.5v.4h-.5z" fill="#c2c2c2"/>
<path d="M172.7 114.2h.5v.4h-.5z" fill="none" stroke="#000" stroke-width=".25"/>
<path d="M196.7 107h.4v.5h-.4z" fill="#c2c2c2"/>
<path d="M196.7 107h.4v.5h-.4z" fill="none" stroke="#000" stroke-width=".25"/>
<path d="M257.2 87.3v61.8" fill="none" stroke="#000" stroke-width=".19"/>
<path d="M264.6 99.6h.5v.4h-.5z" fill="#c2c2c2"/>
<path d="M264.6 99.6h.5v.4h-.5z" fill="none" stroke="#000" stroke-width=".25"/>
<path d="M257.2 149.1h40.3M297.4 149.1v68" fill="none" stroke="#000" stroke-width=".19"/>
<path d="M297.2 216.9h.4v.4h-.4z" fill="#c2c2c2"/>
<path d="M297.2 216.9h.4v.4h-.4z" fill="none" stroke="#000" stroke-width=".25"/>
<g font-size="4.2" fill="#231f20">
<text x="22.8" y="285.5">Customer Care / Service &amp; Support Readiness / Content Creation Team</text>
<text x="169.9" y="285.8">Version: 1.0</text>
<text x="197.8" y="285.8">23.03.2006</text>
<text x="224.6" y="285.5">6125 / RM-178</text>
<text x="257.8" y="285.5">Board version: 1va_01ca</text>
<text x="311.7" y="285.8">BT, FM radio</text>
<text x="381.8" y="285.5">Page 8 (12)</text>
<text x="22.8" y="290.7">Confidential - Copyright © 2006 NOKIA</text>
<text x="94.1" y="290.7">Only for training and service purposes</text>
</g>
<g font-size="2.8" fill="#1f1a17">
<text x="165.1" y="27.1">1.8V</text>
<text x="182.9" y="27">2.8V</text>
<text x="67.4" y="62.6">RAPGSM</text>
<text x="331.6" y="73.2">RAPGSM</text>
<text x="331.7" y="79.4">RETU</text>
<text x="67.4" y="90.5">System connector</text>
<text x="67.2" y="143.9">RAPGSM</text>
<text x="67.2" y="166.5">RAPGSM</text>
<text x="210.4" y="172.4">1.8V</text>
<text x="340.3" y="172.5">RETU</text>
<text x="68.1" y="205.1">AHNE</text>
<text x="286.7" y="209.8">~4V</text>
<text x="301.2" y="229.9">1.8V</text>
</g>
<g font-size="2.8">
<text x="206.1" y="48.5">FM Radio</text>
<text x="88.8" y="181">BT Antenna</text>
<text x="228.2" y="185.3">Bluetooth</text>
</g>
<g font-size="2.1">
<text x="78.6" y="62.4">CBUS(3:0)</text>
<text x="318.3" y="73.4">FM_CMT(2:0)</text>
<text x="318" y="79.4">AUDIO(8:0)</text>
<text x="91.7" y="90.5">FMANT(1:0)</text>
<text x="79.1" y="143.5">LPRF_CMT(6:0)</text>
<text x="85.4" y="165.9">PCM(3:0)</text>
<text x="329" y="172.4">PUSL(7:0)</text>
</g>
<g font-size="1.8">
<text x="266" y="81.6">VAFR</text>
<text x="266.6" y="88">VAFL</text>
</g>
<text font-size="1.6" x="96.8" y="187.9">ANT</text>
<g font-size="1.5">
<text x="242.1" y="23.6" transform="rotate(-1 242.1 23.6)">C 6158</text>
<text x="242.7" y="25.6">100n</text>
<text x="166.3" y="30.2">VIO</text>
<text x="183.1" y="30.4">VAUX</text>
<text x="251" y="35.1" transform="rotate(-90 251 35.1)">10k</text>
<text x="179.8" y="39.3">R6156</text>
<text x="179.8" y="41.2">10R</text>
<text x="246.4" y="36.1" transform="rotate(-90 246.4 36.1)">R 6159</text>
<text x="261" y="36.4">C6157</text>
<text x="263" y="38">10n</text>
<text x="189.9" y="42.4">C6164</text>
<text x="190.3" y="44.2">100n</text>
<text x="199" y="47.1">GND</text>
<text x="246.4" y="46.4" transform="rotate(-90 246.4 46.4)">R 6160</text>
<text x="251" y="45.8" transform="rotate(-90 251 45.8)">100k</text>
<text x="209.7" y="52.8">N6156</text>
<text x="242.5" y="52.9">C6162</text>
<text x="199.9" y="57.4">D7</text>
<text x="205.2" y="57.9">VDD</text>
<text x="205.7" y="54.6">TEA5761UK_N4B</text>
<text x="214.5" y="57.8">CPOUT</text>
<text x="221.4" y="57.2">B2</text>
<text x="221.4" y="59.8">A1</text>
<text x="244.5" y="54.5">33n</text>
<text x="200" y="62.7">B6</text>
<text x="200" y="60">A6</text>
<text x="205.2" y="63.2">VREFDIG</text>
<text x="205.2" y="60.4">BUSENABLE LOOPSW</text>
<text x="215.9" y="63">LO1</text>
<text x="215.9" y="65">LO2</text>
<text x="221.4" y="62.6">A2</text>
<text x="221.4" y="64.6">A3</text>
<text x="232" y="66" transform="rotate(-90 232 66)">L6156</text>
<text x="236.3" y="65.9" transform="rotate(-90 236.3 65.9)">47nH</text>
<text x="245.8" y="63.2">GND</text>
<text x="159.6" y="67.9">1</text>
<text x="159.6" y="70.1">0</text>
<text x="199.9" y="71.8">C7</text>
<text x="200" y="70">A7</text>
<text x="200" y="67.9">B7</text>
<text x="205.2" y="70.4">CLOCK</text>
<text x="205.2" y="68.4">DATA</text>
<text x="215.7" y="69.5">CD1</text>
<text x="221.4" y="69">A4</text>
<text x="159.6" y="72">2</text>
<text x="205.2" y="72.3">CBUSenX</text>
<text x="212.9" y="76.9">MPXOUT</text>
<text x="215.3" y="73">INTX</text>
<text x="221.2" y="76.3">G4</text>
<text x="221.4" y="72.2">G7</text>
<text x="298.7" y="72.1">EM_INT</text>
<text x="309" y="72.1">0</text>
<text x="214.3" y="79.4">AGND</text>
<text x="214.7" y="82.6">VAFR</text>
<text x="221.2" y="82.1">G5</text>
<text x="221.2" y="79">G2</text>
<text x="227" y="79.9">GND</text>
<text x="279.1" y="80.6">C6189</text>
<text x="279.3" y="82">100n</text>
<text x="287.3" y="82">MIC3PR</text>
<text x="297.1" y="81.1">7</text>
<text x="200" y="84.4">A5</text>
<text x="200" y="86.8">F1</text>
<text x="205.2" y="87.2">XT AL</text>
<text x="205.2" y="84.9">SWPORT</text>
<text x="214" y="87.5">FREQIN</text>
<text x="214.9" y="84.6">VAFL</text>
<text x="221.2" y="89.7">G6</text>
<text x="221.5" y="84.3">F4</text>
<text x="221.5" y="87">G1</text>
<text x="279.2" y="86.9">C6188</text>
<text x="279.3" y="88.4">100n</text>
<text x="287.7" y="88.4">MIC3P</text>
<text x="296.9" y="88.6">5</text>
<text x="117" y="90.1">0</text>
<text x="121.6" y="93.9">100p</text>
<text x="121.6" y="92.5">C6176</text>
<text x="132.1" y="92.6">C6178</text>
<text x="134.1" y="94.1">27p</text>
<text x="199.9" y="92.2">C1</text>
<text x="199.9" y="94.3">C2</text>
<text x="199.9" y="90.2">D1</text>
<text x="205.2" y="92.6">RFIN2</text>
<text x="205.2" y="94.7">RFGND</text>
<text x="205.2" y="90.6">RFIN1</text>
<text x="213.5" y="90.2">TMUTE</text>
<text x="215.7" y="94.7">CD3</text>
<text x="215.7" y="92.6">CD2</text>
<text x="221.3" y="94.3">D2</text>
<text x="221.4" y="92.2">E7</text>
<text x="279.3" y="94.4">100n</text>
<text x="279.3" y="92.9">C6190</text>
<text x="287.5" y="93.8">MIC3N</text>
<text x="296.4" y="94.3">6</text>
<text x="199.8" y="100.4">E1</text>
<text x="200" y="98.4">B1</text>
<text x="205.2" y="98.8">CAGC</text>
<text x="205.3" y="100.9">VCC</text>
<text x="212" y="99.5">INTCON2</text>
<text x="212" y="97.4">INTCON1</text>
<text x="221.4" y="99.1">E6</text>
<text x="221.5" y="97">F6</text>
<text x="279.2" y="99.6">100n</text>
<text x="279.2" y="98">C6191</text>
<text x="286.5" y="98.9">MIC3NR</text>
<text x="297.1" y="99.4">8</text>
<text x="132.1" y="107">C6179</text>
<text x="142.2" y="106.3" transform="rotate(-90 142.2 106.3)">L6176</text>
<text x="146.6" y="106.2" transform="rotate(-90 146.6 106.2)">120nH</text>
<text x="167.6" y="103">R6156</text>
<text x="167.6" y="104.8">10R</text>
<text x="176.2" y="103.4">C6170</text>
<text x="178.2" y="104.9">10n</text>
<text x="199.9" y="104.8">D6</text>
<text x="200.1" y="106.9">F7</text>
<text x="205.2" y="105.2">BUSMODE</text>
<text x="205.2" y="107.3">DGND</text>
<text x="214.3" y="103.6">AGND</text>
<text x="221.5" y="103.2">F2</text>
<text x="232.8" y="104.1">C6163</text>
<text x="232.8" y="107.4">33n</text>
<text x="241.7" y="104">C6159</text>
<text x="241.9" y="107.4">33n</text>
<text x="250.8" y="107.5">33n</text>
<text x="250.9" y="104.1">C6165</text>
<text x="263.7" y="106.5">GND</text>
<text x="134.1" y="108.6">47p</text>
<text x="180.7" y="111.2">GND</text>
<text x="195.7" y="113.5">GND</text>
<text x="225.2" y="115.3">GND</text>
<text x="230.2" y="115.2">GND</text>
<text x="239.3" y="115">GND</text>
<text x="248.3" y="115.3">GND</text>
<text x="175.6" y="120.1">C6168</text>
<text x="175.6" y="121.9">100n</text>
<text x="127.7" y="127.2">GND</text>
<text x="171.6" y="126.4">GND</text>
<text x="288.8" y="148.5">SLEEPCLK</text>
<text x="161.2" y="165.3">G_LPRF(23:0)</text>
<text x="211.1" y="175.8">VIO</text>
<text x="90.2" y="185.9">Z6302</text>
<text x="141.2" y="183.9">LFB2H2G44BB2A257</text>
<text x="146.6" y="182">Z6030</text>
<text x="162.9" y="182.8">C6051</text>
<text x="164.1" y="184.3">2p7</text>
<text x="192.5" y="180.8">3</text>
<text x="204.4" y="180.5">R 6030</text>
<text x="205.3" y="184.3">10k</text>
<text x="144" y="188.3">Unbal</text>
<text x="144" y="190.3">DC</text>
<text x="151.7" y="190.3">Bal</text>
<text x="151.7" y="188.3">Bal</text>
<text x="173.9" y="186.7">L6030</text>
<text x="174.5" y="189.9">2n7H</text>
<text x="228.5" y="191.5">BC4-ROM1.0RDL</text>
<text x="232.1" y="189.6">N6030</text>
<text x="93.2" y="197.4">GND</text>
<text x="98.4" y="197.4">GND</text>
<text x="130" y="193.2">C 6031</text>
<text x="130.2" y="195.6">18p</text>
<text x="147.2" y="192.3">GND</text>
<text x="148.7" y="195.5">2441.75MHz</text>
<text x="173.9" y="197">L6031</text>
<text x="212.7" y="195.8">GND</text>
<text x="220.7" y="196">D2</text>
<text x="226.8" y="196.5">RF_IN</text>
<text x="231.1" y="193.1">4376495</text>
<text x="238.9" y="196.5">PIO0</text>
<text x="247" y="196">E3</text>
<text x="112.5" y="202.6">C6032</text>
<text x="134.3" y="202">GND</text>
<text x="145.8" y="200">GND</text>
<text x="174.5" y="200.2">2n7H</text>
<text x="220.7" y="200.2">E1</text>
<text x="220.7" y="198.2">E2</text>
<text x="220.8" y="202.2">F2</text>
<text x="226.8" y="202.7">AUX_DAC</text>
<text x="226.8" y="200.6">TX_B</text>
<text x="226.8" y="198.5">TX_A</text>
<text x="238.9" y="198.5">PIO1</text>
<text x="238.9" y="200.6">PIO2</text>
<text x="238.9" y="202.7">PIO3</text>
<text x="247" y="198.2">F4</text>
<text x="247" y="202.2">G2</text>
<text x="247.2" y="200.2">G1</text>
<text x="250.5" y="202.4">UART_CTS_P</text>
<text x="250.5" y="200.2">UART_W</text>
<text x="256.9" y="200.2">AKE</text>
<text x="277.7" y="200.2">11</text>
<text x="278.1" y="202.5">6</text>
<text x="77.2" y="205.2">RFCLKEXT</text>
<text x="91.1" y="204.2">LPRFCLK</text>
<text x="113.3" y="208.2">100p</text>
<text x="162.7" y="207.7">C6052</text>
<text x="163.9" y="209.2">2p7</text>
<text x="220.7" y="206.4">A3</text>
<text x="226.8" y="206.8">XT AL_IN</text>
<text x="238.9" y="206.8">PIO5</text>
<text x="238.9" y="204.8">PIO4</text>
<text x="238.9" y="208.8">PIO6</text>
<text x="247" y="206.4">E5</text>
<text x="247" y="204.3">E6</text>
<text x="247" y="208.4">D7</text>
<text x="250.4" y="208.4">BTH_CLK_REQ</text>
<text x="250.4" y="204.4">BT_WAKEUP</text>
<text x="278.1" y="204.7">1</text>
<text x="193.8" y="214.6">10</text>
<text x="194.3" y="212.5">8</text>
<text x="194.3" y="210.4">9</text>
<text x="198.6" y="212.7">PCM_IN</text>
<text x="198.6" y="214.8">PCM_SYNC</text>
<text x="198.7" y="210.4">PCM_OUT</text>
<text x="220.7" y="210.5">D5</text>
<text x="220.7" y="214.7">C5</text>
<text x="220.7" y="212.6">B7</text>
<text x="226.8" y="210.9">PCM_OUT</text>
<text x="226.8" y="213">PCM_IN</text>
<text x="226.8" y="215.1">PCM_SYNC</text>
<text x="238.9" y="215.1">PIO9</text>
<text x="238.9" y="213">PIO8</text>
<text x="238.9" y="210.9">PIO7</text>
<text x="247" y="212.6">F3</text>
<text x="247" y="210.5">D4</text>
<text x="247.2" y="214.7">F1</text>
<text x="267.8" y="215.8">R6034</text>
<text x="278.3" y="210.2">2</text>
<text x="286.5" y="213.5">VBA T</text>
<text x="194.3" y="216.7">7</text>
<text x="194.3" y="220.8">4</text>
<text x="198.4" y="220.8">UART_TX</text>
<text x="198.6" y="216.8">PCM_CLK</text>
<text x="220.7" y="220.9">B5</text>
<text x="220.7" y="216.7">B6</text>
<text x="226.8" y="221.3">UART_TX</text>
<text x="226.8" y="217.1">PCM_CLK</text>
<text x="238.9" y="217.1">AIO0</text>
<text x="238.9" y="219.2">AIO2</text>
<text x="247" y="216.7">C4</text>
<text x="247" y="218.7">B4</text>
<text x="268.6" y="219.4">10k</text>
<text x="295.4" y="222">R6031</text>
<text x="302.3" y="216.5">SLEEPCLK</text>
<text x="311.3" y="216.9">1</text>
<text x="194.3" y="226.9">6</text>
<text x="194.3" y="224.9">3</text>
<text x="194.3" y="222.9">5</text>
<text x="198.6" y="225">UART_R</text>
<text x="198.6" y="227.2">UART_CTS</text>
<text x="198.6" y="223">UART_RX</text>
<text x="204.7" y="225">TS</text>
<text x="220.7" y="227">A6</text>
<text x="220.7" y="225">A7</text>
<text x="220.7" y="222.9">A5</text>
<text x="226.8" y="227.5">UART_CTS</text>
<text x="226.8" y="225.3">UART_R</text>
<text x="226.8" y="223.3">UART_RX</text>
<text x="232.9" y="225.3">TS</text>
<text x="235.1" y="223.3">VREG_EN</text>
<text x="235.1" y="227.5">VDD_ANA</text>
<text x="235.7" y="225.3">VREG_IN</text>
<text x="247" y="222.9">C3</text>
<text x="247" y="225">A2</text>
<text x="247" y="227">A4</text>
<text x="268.2" y="222.2">L6032</text>
<text x="268.2" y="224.7">22nH</text>
<text x="296" y="225.7">10k</text>
<text x="304.7" y="222.5">PURX</text>
<text x="311.3" y="223">0</text>
<text x="194.4" y="230.7">0</text>
<text x="198.6" y="231">BT_RESETX</text>
<text x="220.7" y="231.2">E7</text>
<text x="220.8" y="233.2">F6</text>
<text x="226.8" y="233.6">SPI_CSB</text>
<text x="226.8" y="231.6">RESETB</text>
<text x="236.7" y="231.6">SMP_IN</text>
<text x="240.6" y="233.6">LX</text>
<text x="247" y="231.2">G5</text>
<text x="247" y="233.2">G6</text>
<text x="261.1" y="230.7">C6033</text>
<text x="262.2" y="232.3">10n</text>
<text x="271.5" y="230.7">C6034</text>
<text x="272.6" y="232.3">10n</text>
<text x="281.7" y="230.7">C6055</text>
<text x="282.8" y="232.5">1u0</text>
<text x="292" y="230.7">C6038</text>
<text x="293.1" y="232.3">10n</text>
<text x="301.4" y="233.7">VIO</text>
<text x="220.7" y="237.4">E4</text>
<text x="220.8" y="235.3">F5</text>
<text x="220.8" y="239.4">F7</text>
<text x="226.8" y="235.7">SPI_CLK</text>
<text x="226.8" y="239.8">SPI_MISO</text>
<text x="226.8" y="237.8">SPI_MOSI</text>
<text x="234.6" y="235.7">SMP_COM</text>
<text x="235.7" y="239.8">VDD_PIO</text>
<text x="247" y="235.3">G7</text>
<text x="247" y="239.4">G4</text>
<text x="258" y="239.2">GND</text>
<text x="268.4" y="239.1">GND</text>
<text x="278.2" y="239">GND</text>
<text x="289.2" y="239.1">GND</text>
<text x="220.7" y="241.5">D3</text>
<text x="220.7" y="245.6">C7</text>
<text x="226.8" y="241.9">TEST_EN</text>
<text x="234.1" y="241.9">VDD_P ADS</text>
<text x="247" y="241.5">D6</text>
<text x="281.4" y="242.6">R6032</text>
<text x="297.3" y="244.9">C6035</text>
<text x="314.6" y="242">100k</text>
<text x="314.6" y="240.2">R6300</text>
<text x="220.6" y="247.7">G3</text>
<text x="220.7" y="251.8">B1</text>
<text x="226.8" y="248.1">VSS_DIG</text>
<text x="226.8" y="246">VSS_DIG</text>
<text x="233.9" y="248.1">VDD_CORE</text>
<text x="235" y="250.2">VDD_VCO</text>
<text x="247" y="251.8">C2</text>
<text x="247" y="247.7">C6</text>
<text x="247" y="249.7">B2</text>
<text x="281.8" y="246.2">2R2</text>
<text x="298.3" y="247.6">10n</text>
<text x="220.7" y="253.9">C1</text>
<text x="220.7" y="255.9">B3</text>
<text x="226.8" y="254.3">VSS_RADIO</text>
<text x="226.8" y="252.2">VSS_VCO</text>
<text x="226.8" y="256.3">VSS_ANA</text>
<text x="233.4" y="252.2">VDD_RADIO</text>
<text x="254.9" y="253.4">C6039</text>
<text x="255.5" y="256.4">18p</text>
<text x="263" y="253.1">C6036</text>
<text x="264.2" y="256.6">10n</text>
<text x="269.3" y="253.4">C6040</text>
<text x="270.6" y="256.6">1u0</text>
<text x="279" y="253">C6037</text>
<text x="279.2" y="256.7">1u5</text>
<text x="301.1" y="253.6">GND</text>
<text x="311.4" y="253.6">GND</text>
<text x="216.4" y="262">GND</text>
<text x="258.1" y="261.8">GND</text>
<text x="266.3" y="261.9">GND</text>
<text x="276.5" y="261.9">GND</text>
</g>
<g font-size="1.2">
<text x="131.4" y="145.8">0</text>
<text x="131.4" y="147.2">5</text>
<text x="131.4" y="148.8">6</text>
<text x="149.5" y="145.4">0</text>
<text x="149.5" y="146.9">1</text>
<text x="149.5" y="148.5">2</text>
<text x="131.4" y="151.9">1</text>
<text x="131.4" y="153.4">2</text>
<text x="131.4" y="155">4</text>
<text x="131.4" y="150.3">3</text>
<text x="149.5" y="151.8">4</text>
<text x="149.5" y="150.2">3</text>
<text x="149.6" y="155">6</text>
<text x="149.6" y="153.5">5</text>
<text x="131.4" y="167.6">0</text>
<text x="151.5" y="167.6">7</text>
<text x="131.4" y="169.1">2</text>
<text x="131.4" y="170.7">3</text>
<text x="131.4" y="172.2">1</text>
<text x="151.5" y="169.2">8</text>
<text x="151.5" y="170.7">9</text>
<text x="151.5" y="172.3">10</text>
</g>
</svg>
